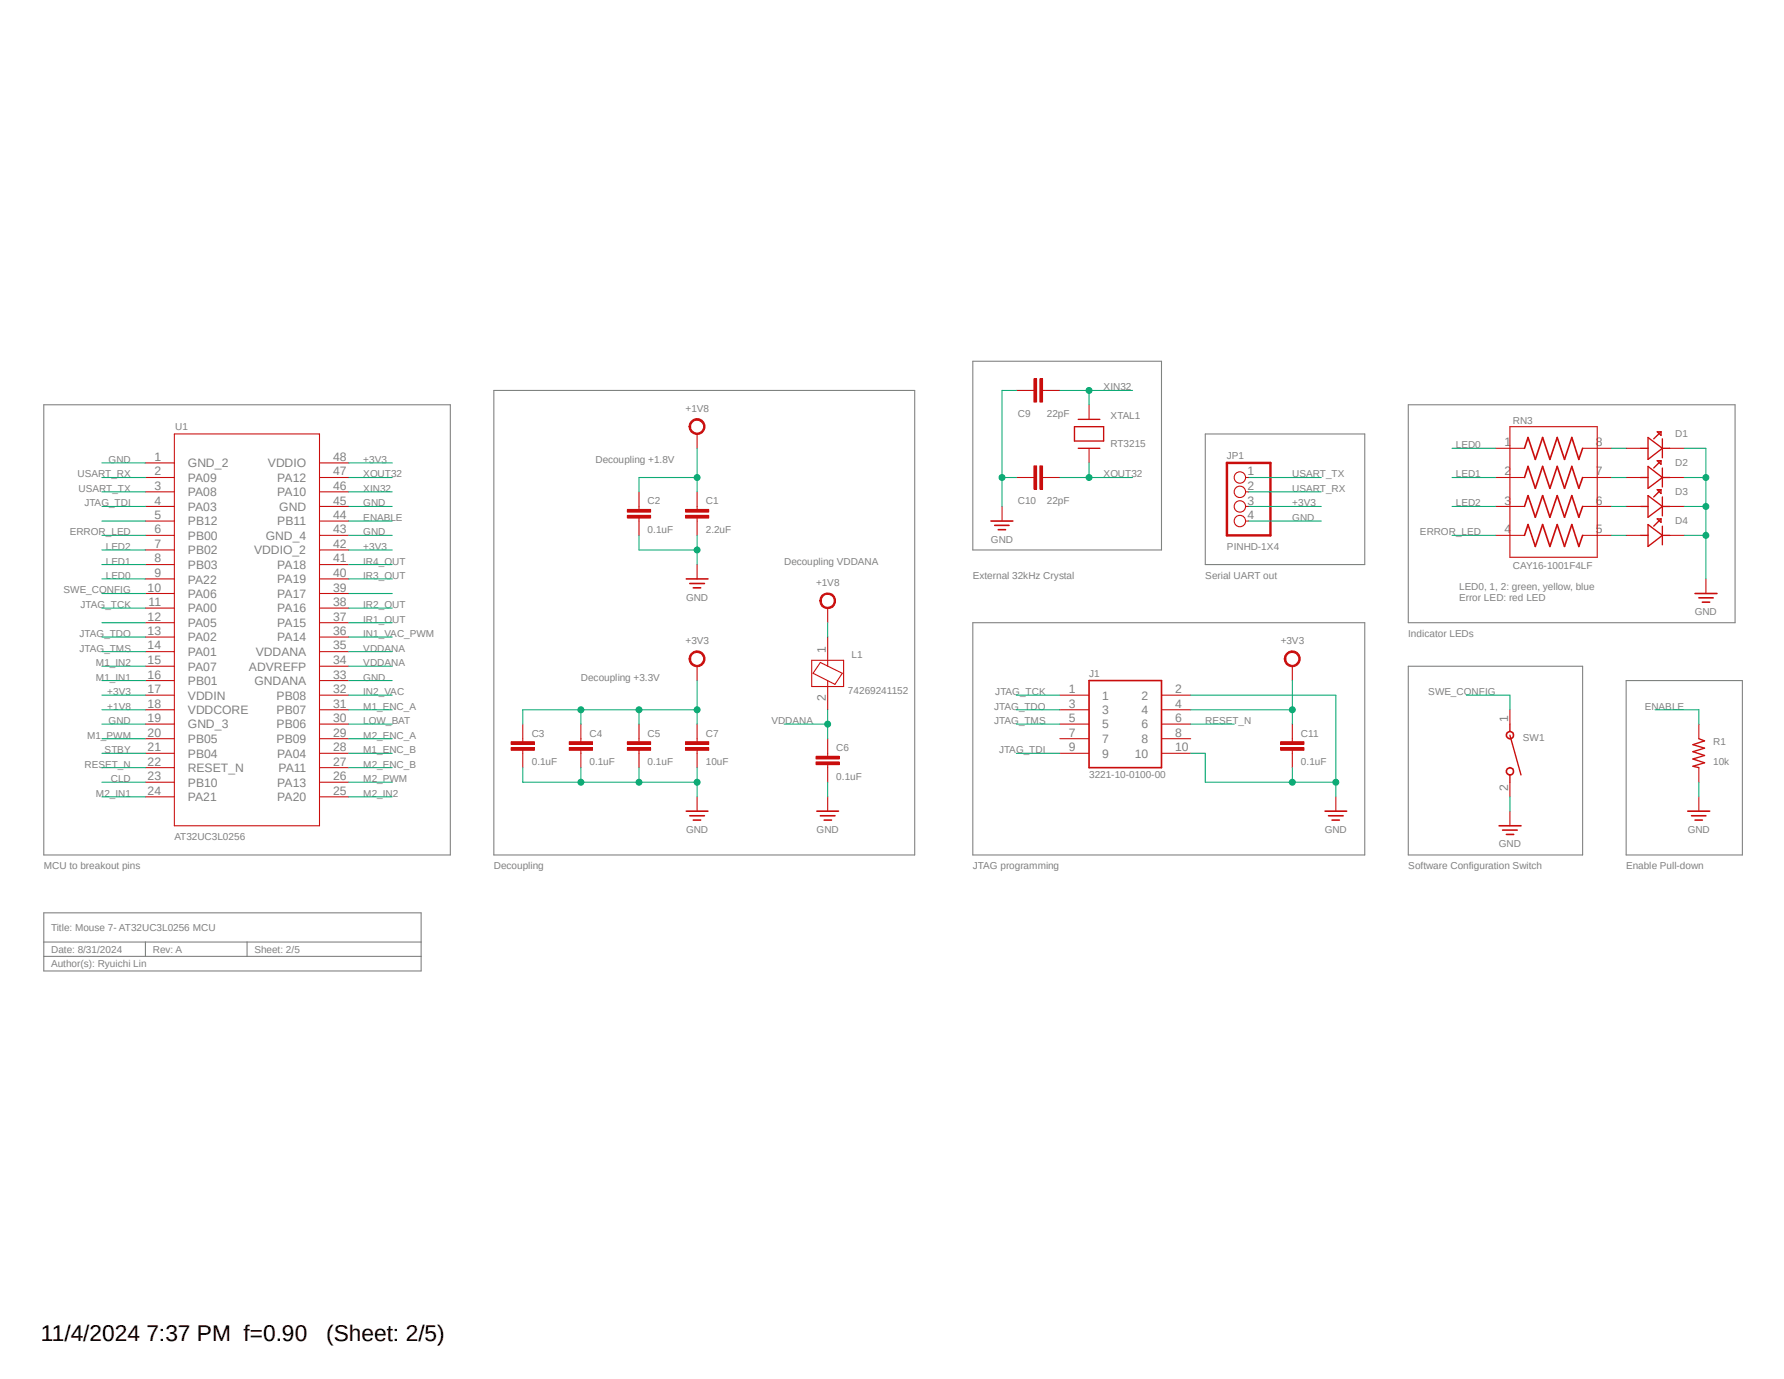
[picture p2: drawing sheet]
<svg xmlns="http://www.w3.org/2000/svg" width="279mm" height="216mm" viewBox="0 0 279 216" stroke-linecap="round" stroke-linejoin="round" font-family="sans-serif">
<path d="M6.4 56.5l266.6 95.6M273 56.5l-266.6 95.6" fill="none" stroke="#fff" stroke-width=".16"/>
<g fill="none" stroke="#808080" stroke-width=".17">
<path d="M152.4 56.6h29.5v29.5h-29.5zM6.9 63.4h63.6v70.5h-63.6zM77.3 61.1h66v72.8h-66zM188.8 67.9h24.9v20.5h-24.9zM220.6 63.4h51.1v34.1h-51.1zM152.4 97.5h61.3v36.4h-61.3zM220.6 104.3h27.3v29.6h-27.3zM254.7 106.6h18.2v27.3h-18.2zM6.9 142.9h59.1v9.1h-59.1zM6.9 147.5h59.1M6.9 149.7h59.1M22.8 147.5v2.2"/>
<path d="M38.7 147.5v2.2"/>
</g>
<g fill="none" stroke="#c90d0c" stroke-width=".17">
<path d="M22.8 72.5h4.5M22.8 74.8h4.5M22.8 77h4.5M22.8 79.3h4.5M27.3 67.9h22.7v61.4h-22.7zM50 72.5h4.6M50 74.8h4.6M50 77h4.6M50 79.3h4.6M22.8 81.6h4.5M22.8 83.8h4.5M22.8 86.1h4.5"/>
<path d="M22.8 88.4h4.5M22.8 90.6h4.5M22.8 92.9h4.5M22.8 95.2h4.5M22.8 97.5h4.5M22.8 99.7h4.5M50 81.6h4.6M50 83.8h4.6M50 86.1h4.6M50 88.4h4.6M50 90.6h4.6M50 92.9h4.6"/>
<path d="M50 95.2h4.6M50 97.5h4.6M50 99.7h4.6M22.8 102h4.5M22.8 104.3h4.5M22.8 106.6h4.5M22.8 108.8h4.5M22.8 111.1h4.5M22.8 113.4h4.5M22.8 115.7h4.5M22.8 117.9h4.5M50 102h4.6"/>
<path d="M50 104.3h4.6M50 106.6h4.6M50 108.8h4.6M50 111.1h4.6M50 113.4h4.6M50 115.7h4.6M50 117.9h4.6M22.8 120.2h4.5M22.8 122.5h4.5M22.8 124.8h4.5M50 120.2h4.6M50 122.5h4.6"/>
<path d="M50 124.8h4.6"/>
</g>
<path d="M108.2 102.3a1.26 1.26 0 0 1 2 .2 1.26 1.26 0 0 1-.7 1.9 1.26 1.26 0 0 1-1.6-1.2h.3a1.01 1.01 0 0 1 1.3-1 1.01 1.01 0 0 1 .5 1.5 1.01 1.01 0 0 1-1.6 .1l-.2-.3v-.3h-.3l.1-.5z" fill-rule="evenodd" fill="#c90d0c"/>
<path d="M108.2 102.3a1.26 1.26 0 0 1 2 .2 1.26 1.26 0 0 1-.7 1.9 1.26 1.26 0 0 1-1.6-1.2h.3a1.01 1.01 0 0 1 1.3-1 1.01 1.01 0 0 1 .5 1.5 1.01 1.01 0 0 1-1.6 .1l-.2-.3v-.3h-.3l.1-.5z" fill="none" stroke="#c90d0c" stroke-width=".16"/>
<path d="M109.2 104.3v2.3" fill="none" stroke="#c90d0c" stroke-width=".17"/>
<path d="M108.2 66a1.26 1.26 0 0 1 2 .2 1.26 1.26 0 0 1-.7 1.8 1.26 1.26 0 0 1-1.6-1.2h.3a1.01 1.01 0 0 1 1.3-1 1.01 1.01 0 0 1 .5 1.6 1.01 1.01 0 0 1-1.6 .1l-.2-.3v-.4h-.3l.1-.5z" fill-rule="evenodd" fill="#c90d0c"/>
<path d="M108.2 66a1.26 1.26 0 0 1 2 .2 1.26 1.26 0 0 1-.7 1.8 1.26 1.26 0 0 1-1.6-1.2h.3a1.01 1.01 0 0 1 1.3-1 1.01 1.01 0 0 1 .5 1.6 1.01 1.01 0 0 1-1.6 .1l-.2-.3v-.4h-.3l.1-.5z" fill="none" stroke="#c90d0c" stroke-width=".16"/>
<path d="M109.2 67.9v2.3" fill="none" stroke="#c90d0c" stroke-width=".17"/>
<path d="M128.7 93.2a1.24 1.24 0 0 1 2 .1 1.24 1.24 0 0 1-.7 1.9 1.24 1.24 0 0 1-1.6-1.1h.2a1.02 1.02 0 0 1 1.4-1 1.02 1.02 0 0 1 .4 1.6 1.02 1.02 0 0 1-1.7-.3l-.1-.3h-.2z" fill-rule="evenodd" fill="#c90d0c"/>
<path d="M128.7 93.2a1.24 1.24 0 0 1 2 .1 1.24 1.24 0 0 1-.7 1.9 1.24 1.24 0 0 1-1.6-1.1h.2a1.02 1.02 0 0 1 1.4-1 1.02 1.02 0 0 1 .4 1.6 1.02 1.02 0 0 1-1.7-.3l-.1-.3h-.2z" fill="none" stroke="#c90d0c" stroke-width=".16"/>
<path d="M156.9 79.3v2.3M109.2 88.4v2.2M129.6 95.2v2.3M109.2 124.8v2.2M129.6 124.8v2.2M209.2 124.8v2.2" fill="none" stroke="#c90d0c" stroke-width=".17"/>
<g fill="none" stroke="#c90d0c" stroke-width=".25">
<path d="M107.5 90.6h3.4M108 91.4h2.3M108.6 92h1.1M155.2 81.6h3.4M155.8 82.3h2.2M156.3 82.9h1.2M107.5 127h3.4M108 127.7h2.3M108.6 128.4h1.1M127.9 127h3.4M128.5 127.7h2.3M129.1 128.4h1.1"/>
<path d="M207.5 127h3.4M208.1 127.7h2.3M208.6 128.4h1.2"/>
</g>
<path d="M201.5 102.3a1.26 1.26 0 0 1 2 .2 1.26 1.26 0 0 1-.8 1.9 1.26 1.26 0 0 1-1.6-1.2h.3a1.01 1.01 0 0 1 1.3-1 1.01 1.01 0 0 1 .5 1.5 1.01 1.01 0 0 1-1.6 .1l-.2-.3v-.3h-.3l.1-.5z" fill-rule="evenodd" fill="#c90d0c"/>
<g fill="none" stroke="#c90d0c" stroke-width=".16">
<path d="M161.9 59.3h.4v3.6h-.4zM162.9 59.3h.4v3.6h-.4zM98.3 79.8h3.6v.4h-3.6zM107.4 79.8h3.6v.4h-3.6zM161.9 72.9h.4v3.7h-.4zM162.9 72.9h.4v3.7h-.4zM98.3 80.7h3.6v.4h-3.6zM107.4 80.7h3.6v.4h-3.6zM80.1 117.1h3.6v.4h-3.6zM80.1 116.1h3.6v.4h-3.6zM89.2 117.1h3.6v.4h-3.6zM89.2 116.1h3.6v.4h-3.6z"/>
<path d="M98.3 117.1h3.6v.4h-3.6zM98.3 116.1h3.6v.4h-3.6zM107.4 117.1h3.6v.4h-3.6zM107.4 116.1h3.6v.4h-3.6zM127.8 119.3h3.6v.4h-3.6zM127.8 118.4h3.6v.4h-3.6zM200.6 117.1h3.6v.4h-3.6zM200.6 116.1h3.6v.4h-3.6zM201.5 102.3a1.26 1.26 0 0 1 2 .2 1.26 1.26 0 0 1-.8 1.9 1.26 1.26 0 0 1-1.6-1.2h.3a1.01 1.01 0 0 1 1.3-1 1.01 1.01 0 0 1 .5 1.5 1.01 1.01 0 0 1-1.6 .1l-.2-.3v-.3h-.3l.1-.5z"/>
</g>
<g fill="none" stroke="#c90d0c" stroke-width=".17">
<path d="M100.1 77v2.8M109.2 77v2.8M159.2 74.8h2.7M159.2 61.1h2.7M163.3 74.8h2.7M163.3 61.1h2.7M170.6 63.4v2.3M170.6 70.2v2.3M195.1 74.8h.5M195.1 79.3h.5M195.1 77h.5M234.2 70.2h4.6"/>
<path d="M234.2 74.8h4.6M234.2 79.3h4.6M236.5 66.8h13.6v20.4h-13.6zM247.9 70.2h4.5M247.9 74.8h4.5M247.9 79.3h4.5M254.7 70.2h2.3M254.7 74.8h2.3M254.7 79.3h2.3M261.5 70.2h2.3M261.5 74.8h2.3M261.5 79.3h2.3"/>
<path d="M100.1 81.1v2.7M109.2 81.1v2.7M129.6 99.7v4.6M195.1 81.6h.5M234.2 83.8h4.6M247.9 83.8h4.5M254.7 83.8h2.3M261.5 83.8h2.3M267.2 90.6v2.3M81.9 113.4v2.7M81.9 117.5v2.7M91 113.4v2.7"/>
<path d="M91 117.5v2.7M100.1 113.4v2.7M100.1 117.5v2.7M109.2 113.4v2.7M109.2 117.5v2.7M127.1 103.4h5v4.1h-5zM128.5 103.7l3.4 1.7-1.1 1.7-3.5-1.7zM129.6 106.6v4.5M129.6 115.7v2.7M129.6 119.8v2.7M166 108.8h4.6M166 111.1h4.6"/>
<path d="M166 113.4h4.6M166 115.7h4.6M166 117.9h4.6M181.9 108.8h4.6M181.9 111.1h4.6M181.9 113.4h4.6M181.9 115.7h4.6M181.9 117.9h4.6M202.4 104.3v2.3M202.4 113.4v2.7M202.4 117.5v2.7M236.5 111.1v2.3"/>
<path d="M266.1 113.4v2.3M236.5 122.5v2.3M236.5 127v2.3M266.1 120.2v2.3M266.1 124.8v2.2"/>
<circle cx="194.2" cy="74.8" r=".89"/>
<circle cx="194.2" cy="77" r=".89"/>
<circle cx="194.2" cy="79.3" r=".89"/>
<circle cx="194.2" cy="81.6" r=".89"/>
</g>
<g fill="none" stroke="#c90d0c" stroke-width=".25">
<path d="M238.8 74.8l.5-1.8 1.2 3.5 1.1-3.5 1.1 3.5 1.2-3.5 1.1 3.5 1.2-3.5 1.1 3.5 .6-1.7M238.8 70.2l.5-1.7 1.2 3.4 1.1-3.4 1.1 3.4 1.2-3.4 1.1 3.4 1.2-3.4 1.1 3.4 .6-1.7M238.8 79.3l.5-1.7 1.2 3.4 1.1-3.4 1.1 3.4 1.2-3.4 1.1 3.4 1.2-3.4 1.1 3.4 .6-1.7M238.8 83.8l.5-1.7 1.2 3.5 1.1-3.5 1.1 3.5 1.2-3.5 1.1 3.5 1.2-3.5 1.1 3.5 .6-1.8M265.5 92.9h3.4M266.1 93.6h2.2M266.6 94.3h1.2M170.6 106.6h11.3v13.6h-11.3zM234.8 129.3h3.4M235.3 130h2.3M235.9 130.6h1.2M264.3 127h3.5"/>
<path d="M264.9 127.7h2.3M265.5 128.4h1.1"/>
<circle cx="236.5" cy="115.1" r=".56"/>
<circle cx="236.5" cy="120.8" r=".58"/>
</g>
<g fill="none" stroke="#c90d0c" stroke-width=".21">
<path d="M168.3 66.8h4.5v2.2h-4.5zM168.9 65.7h3.4M168.9 70.2h3.4M257 70.2h1.1M257 74.8h1.1M257 79.3h1.1M258.1 68.5l2.2 1.7-2.2 1.7zM258.1 73l2.2 1.8-2.2 1.7zM258.1 77.6l2.2 1.7-2.2 1.7zM259.5 67.6h.6v.6zM259.5 72.1h.6v.6zM259.5 76.7h.6v.6z"/>
<path d="M260.1 67.6l-1.1 1.1M260.1 72.1l-1.1 1.2M260.1 76.7l-1.1 1.1M260.3 70.2h1.2M260.3 68.7v3M260.3 73.3v2.9M260.3 77.8v3M260.3 74.8h1.2M260.3 79.3h1.2M257 83.8h1.1M258.1 82.1l2.2 1.7-2.2 1.8zM259.5 81.2h.6v.6z"/>
<path d="M260.1 81.2l-1.1 1.2M260.3 82.4v2.9M260.3 83.8h1.2M236.5 113.4v1.1M236.5 115.1l1.7 6.2M266.1 115.7l.9 .3-1.9 .6 1.9 .5-1.9 .6 1.9 .6-1.9 .5 1.9 .6-1.9 .6 1 .2M236.5 121.3v1.2"/>
</g>
<path d="M192.2 72.5h6.8v11.3h-6.8z" fill="none" stroke="#c90d0c" stroke-width=".38"/>
<g fill="none" stroke="#c90d0c" stroke-width=".42">
<path d="M162.1 59.3v3.6M163.1 59.3v3.6M98.3 80h3.6M107.4 80h3.6M162.1 72.9v3.7M163.1 72.9v3.7M98.3 80.9h3.6M107.4 80.9h3.6M80.1 117.3h3.6M80.1 116.3h3.6M89.2 117.3h3.6M89.2 116.3h3.6"/>
<path d="M98.3 117.3h3.6M98.3 116.3h3.6M107.4 117.3h3.6M107.4 116.3h3.6M127.8 119.5h3.6M127.8 118.6h3.6M200.6 117.3h3.6M200.6 116.3h3.6"/>
</g>
<g fill="none" stroke="#0dab76" stroke-width=".17">
<path d="M16 74.8h6.8M16 77h6.8M16 79.3h6.8M54.6 74.8h6.8M166 74.8h11.4M170.6 72.5v2.3M195.6 74.8h11.3M195.6 77h11.3M16 95.2h6.8M16 99.7h6.8M16 102h6.8M159.2 117.9h6.8"/>
<path d="M159.2 108.8h6.8M159.2 111.1h6.8M159.2 113.4h6.8M186.5 113.4h6.8M16 120.2h6.8"/>
</g>
<circle cx="170.6" cy="74.8" r=".46" fill="#0dab76"/>
<circle cx="170.6" cy="74.8" r=".46" fill="none" stroke="#0dab76" stroke-width=".16"/>
<path d="M16 72.5h6.8M54.6 79.3h6.8M54.6 83.8h6.8M100.1 83.8v2.3h9.1M109.2 83.8v4.6M16 113.4h6.8M54.6 106.6h6.8M129.6 122.5v2.3" fill="none" stroke="#0dab76" stroke-width=".17"/>
<circle cx="109.2" cy="86.1" r=".46" fill="#0dab76"/>
<circle cx="109.2" cy="86.1" r=".46" fill="none" stroke="#0dab76" stroke-width=".16"/>
<path d="M81.9 120.2v2.3h27.3v-2.3M91 120.2v2.3" fill="none" stroke="#0dab76" stroke-width=".17"/>
<circle cx="91" cy="122.5" r=".46" fill="#0dab76"/>
<circle cx="91" cy="122.5" r=".46" fill="none" stroke="#0dab76" stroke-width=".16"/>
<path d="M100.1 120.2v2.3" fill="none" stroke="#0dab76" stroke-width=".17"/>
<circle cx="100.1" cy="122.5" r=".46" fill="#0dab76"/>
<circle cx="100.1" cy="122.5" r=".46" fill="none" stroke="#0dab76" stroke-width=".16"/>
<path d="M109.2 122.5v2.3" fill="none" stroke="#0dab76" stroke-width=".17"/>
<circle cx="109.2" cy="122.5" r=".46" fill="#0dab76"/>
<circle cx="109.2" cy="122.5" r=".46" fill="none" stroke="#0dab76" stroke-width=".16"/>
<path d="M159.2 61.1h-2.3v13.7h2.3" fill="none" stroke="#0dab76" stroke-width=".17"/>
<circle cx="156.9" cy="74.8" r=".46" fill="#0dab76"/>
<circle cx="156.9" cy="74.8" r=".46" fill="none" stroke="#0dab76" stroke-width=".16"/>
<path d="M156.9 74.8v4.5M186.5 108.8h22.7v16M186.5 117.9h2.3v4.6h20.4M202.4 120.2v2.3" fill="none" stroke="#0dab76" stroke-width=".17"/>
<circle cx="209.2" cy="122.5" r=".46" fill="#0dab76"/>
<circle cx="209.2" cy="122.5" r=".46" fill="none" stroke="#0dab76" stroke-width=".16"/>
<circle cx="202.4" cy="122.5" r=".46" fill="#0dab76"/>
<circle cx="202.4" cy="122.5" r=".46" fill="none" stroke="#0dab76" stroke-width=".16"/>
<path d="M263.8 74.8h3.4M263.8 70.2h3.4v20.4M263.8 79.3h3.4M263.8 83.8h3.4" fill="none" stroke="#0dab76" stroke-width=".17"/>
<circle cx="267.2" cy="74.8" r=".46" fill="#0dab76"/>
<circle cx="267.2" cy="74.8" r=".46" fill="none" stroke="#0dab76" stroke-width=".16"/>
<circle cx="267.2" cy="79.3" r=".46" fill="#0dab76"/>
<circle cx="267.2" cy="79.3" r=".46" fill="none" stroke="#0dab76" stroke-width=".16"/>
<circle cx="267.2" cy="83.8" r=".46" fill="#0dab76"/>
<circle cx="267.2" cy="83.8" r=".46" fill="none" stroke="#0dab76" stroke-width=".16"/>
<path d="M195.6 81.6h11.3M54.6 102h6.8M54.6 104.3h6.8M129.6 111.1v4.6M236.5 124.8v2.2M266.1 122.5v2.3" fill="none" stroke="#0dab76" stroke-width=".17"/>
<circle cx="129.6" cy="113.4" r=".46" fill="#0dab76"/>
<circle cx="129.6" cy="113.4" r=".46" fill="none" stroke="#0dab76" stroke-width=".16"/>
<path d="M54.6 77h6.8M166 61.1h11.4M170.6 61.1v2.3M122.8 113.4h6.8" fill="none" stroke="#0dab76" stroke-width=".17"/>
<circle cx="170.6" cy="61.1" r=".46" fill="#0dab76"/>
<circle cx="170.6" cy="61.1" r=".46" fill="none" stroke="#0dab76" stroke-width=".16"/>
<g fill="none" stroke="#0dab76" stroke-width=".17">
<path d="M227.4 70.2h6.8M227.4 74.8h6.8M227.4 79.3h6.8M252.4 70.2h2.3M252.4 74.8h2.3M252.4 79.3h2.3M16 81.6h6.8M16 92.9h6.8M16 97.5h6.8M16 83.8h6.8M16 90.6h6.8M16 88.4h6.8"/>
<path d="M16 86.1h6.8M54.6 81.6h6.8M54.6 92.9h6.8M54.6 97.5h6.8M54.6 90.6h6.8M54.6 88.4h6.8M54.6 95.2h6.8M54.6 99.7h6.8M227.4 83.8h6.8M252.4 83.8h2.3M16 104.3h6.8M16 106.6h6.8"/>
<path d="M16 115.7h6.8M16 117.9h6.8M54.6 108.8h6.8M54.6 115.7h6.8M54.6 111.1h6.8M54.6 113.4h6.8M54.6 117.9h6.8M109.2 106.6v6.8M229.7 108.8h6.8v2.3M259.2 111.1h6.9v2.3M16 122.5h6.8M16 124.8h6.8"/>
<path d="M54.6 122.5h6.8M54.6 120.2h6.8M54.6 124.8h6.8"/>
</g>
<circle cx="109.2" cy="111.1" r=".46" fill="#0dab76"/>
<circle cx="109.2" cy="111.1" r=".46" fill="none" stroke="#0dab76" stroke-width=".16"/>
<path d="M91 111.1v2.3M109.2 111.1h-27.3v2.3" fill="none" stroke="#0dab76" stroke-width=".17"/>
<circle cx="91" cy="111.1" r=".46" fill="#0dab76"/>
<circle cx="91" cy="111.1" r=".46" fill="none" stroke="#0dab76" stroke-width=".16"/>
<path d="M100.1 111.1v2.3" fill="none" stroke="#0dab76" stroke-width=".17"/>
<circle cx="100.1" cy="111.1" r=".46" fill="#0dab76"/>
<circle cx="100.1" cy="111.1" r=".46" fill="none" stroke="#0dab76" stroke-width=".16"/>
<path d="M186.5 111.1h15.9M202.4 106.6v6.8" fill="none" stroke="#0dab76" stroke-width=".17"/>
<circle cx="202.4" cy="111.1" r=".46" fill="#0dab76"/>
<circle cx="202.4" cy="111.1" r=".46" fill="none" stroke="#0dab76" stroke-width=".16"/>
<path d="M54.6 72.5h6.8M109.2 70.2v6.8M109.2 74.8h-9.1v2.2M195.6 79.3h11.3M54.6 86.1h6.8M16 108.8h6.8" fill="none" stroke="#0dab76" stroke-width=".17"/>
<circle cx="109.2" cy="74.8" r=".46" fill="#0dab76"/>
<circle cx="109.2" cy="74.8" r=".46" fill="none" stroke="#0dab76" stroke-width=".16"/>
<path d="M129.6 97.5v2.2M16 111.1h6.8" fill="none" stroke="#0dab76" stroke-width=".17"/>
<g font-size="3.6">
<text x="6.4" y="209.9">11/4/2024 7:37 PM f=0.90</text>
<text x="51.1" y="209.9">(Sheet: 2/5)</text>
</g>
<g font-size="1.9" fill="#808080">
<text x="235.6" y="69.9">1</text>
<text x="249.9" y="69.9">8</text>
<text x="24.2" y="72.2">1</text>
<text x="24.2" y="74.4">2</text>
<text x="24.2" y="76.7">3</text>
<text x="29.4" y="73.2">GND_2</text>
<text x="29.4" y="75.4">PA09</text>
<text x="29.4" y="77.7">PA08</text>
<text x="42" y="73.2">VDDIO</text>
<text x="43.4" y="77.7">PA10</text>
<text x="43.4" y="75.4">PA12</text>
<text x="52.2" y="76.7">46</text>
<text x="52.2" y="74.4">47</text>
<text x="52.2" y="72.2">48</text>
<text x="195.4" y="74.4">1</text>
<text x="195.4" y="76.7">2</text>
<text x="235.6" y="74.4">2</text>
<text x="249.9" y="74.4">7</text>
<text x="24.2" y="79">4</text>
<text x="24.2" y="81.2">5</text>
<text x="24.2" y="83.5">6</text>
<text x="29.4" y="80">PA03</text>
<text x="29.4" y="82.3">PB12</text>
<text x="43.4" y="82.3">PB11</text>
<text x="43.7" y="80">GND</text>
<text x="52.2" y="83.5">43</text>
<text x="52.2" y="81.2">44</text>
<text x="52.2" y="79">45</text>
<text x="195.4" y="79">3</text>
<text x="195.4" y="81.2">4</text>
<text x="235.6" y="79">3</text>
<text x="235.6" y="83.5">4</text>
<text x="249.9" y="83.5">5</text>
<text x="249.9" y="79">6</text>
<text x="24.2" y="85.8">7</text>
<text x="24.2" y="88.1">8</text>
<text x="29.4" y="84.5">PB00</text>
<text x="29.4" y="86.8">PB02</text>
<text x="29.4" y="89.1">PB03</text>
<text x="39.8" y="86.8">VDDIO_2</text>
<text x="41.6" y="84.5">GND_4</text>
<text x="43.4" y="89.1">PA18</text>
<text x="52.2" y="88.1">41</text>
<text x="52.2" y="85.8">42</text>
<text x="23.1" y="92.6">10</text>
<text x="23.2" y="94.9">11</text>
<text x="24.2" y="90.3">9</text>
<text x="29.4" y="91.4">PA22</text>
<text x="29.4" y="93.6">PA06</text>
<text x="29.4" y="95.9">PA00</text>
<text x="43.4" y="95.9">PA16</text>
<text x="43.4" y="93.6">PA17</text>
<text x="43.4" y="91.3">PA19</text>
<text x="52.2" y="94.9">38</text>
<text x="52.2" y="92.6">39</text>
<text x="52.2" y="90.3">40</text>
<text x="23.1" y="97.2">12</text>
<text x="23.1" y="99.4">13</text>
<text x="23.1" y="101.7">14</text>
<text x="29.4" y="98.2">PA05</text>
<text x="29.4" y="100.4">PA02</text>
<text x="43.4" y="100.4">PA14</text>
<text x="43.4" y="98.1">PA15</text>
<text x="52.2" y="101.7">35</text>
<text x="52.2" y="99.4">36</text>
<text x="52.2" y="97.2">37</text>
<text x="23.1" y="104">15</text>
<text x="23.1" y="106.3">16</text>
<text x="29.4" y="102.7">PA01</text>
<text x="29.4" y="105">PA07</text>
<text x="29.4" y="107.2">PB01</text>
<text x="39" y="105">ADVREFP</text>
<text x="39.8" y="107.2">GNDANA</text>
<text x="40" y="102.7">VDDANA</text>
<text x="52.2" y="106.3">33</text>
<text x="52.2" y="104">34</text>
<text x="129.3" y="102.2" transform="rotate(-90 129.3 102.2)">1</text>
<text x="23.1" y="108.5">17</text>
<text x="23.1" y="110.8">18</text>
<text x="23.1" y="113.1">19</text>
<text x="29.4" y="109.5">VDDIN</text>
<text x="29.4" y="111.8">VDDCORE</text>
<text x="43.3" y="111.8">PB07</text>
<text x="43.3" y="109.5">PB08</text>
<text x="52.2" y="113.1">30</text>
<text x="52.2" y="110.8">31</text>
<text x="52.2" y="108.5">32</text>
<text x="129.3" y="109.7" transform="rotate(-90 129.3 109.7)">2</text>
<text x="167.4" y="108.5">1</text>
<text x="167.4" y="110.8">3</text>
<text x="167.4" y="113.1">5</text>
<text x="172.6" y="109.5">1</text>
<text x="172.6" y="111.8">3</text>
<text x="178.8" y="109.5">2</text>
<text x="178.8" y="111.8">4</text>
<text x="184" y="108.5">2</text>
<text x="184" y="110.8">4</text>
<text x="184" y="113.1">6</text>
<text x="236.2" y="113.1" transform="rotate(-90 236.2 113.1)">1</text>
<text x="23.1" y="115.4">20</text>
<text x="23.1" y="117.6">21</text>
<text x="23.1" y="119.9">22</text>
<text x="29.4" y="114">GND_3</text>
<text x="29.4" y="116.3">PB05</text>
<text x="29.4" y="118.6">PB04</text>
<text x="43.3" y="116.3">PB09</text>
<text x="43.3" y="114">PB06</text>
<text x="43.4" y="118.6">PA04</text>
<text x="52.2" y="119.9">27</text>
<text x="52.2" y="117.6">28</text>
<text x="52.2" y="115.4">29</text>
<text x="167.4" y="115.4">7</text>
<text x="167.4" y="117.6">9</text>
<text x="172.6" y="114">5</text>
<text x="172.6" y="116.3">7</text>
<text x="172.6" y="118.6">9</text>
<text x="177.7" y="118.6">10</text>
<text x="178.8" y="114">6</text>
<text x="178.8" y="116.3">8</text>
<text x="184" y="115.4">8</text>
<text x="184" y="117.6">10</text>
<text x="23.1" y="122.2">23</text>
<text x="23.1" y="124.4">24</text>
<text x="29.4" y="120.9">RESET_N</text>
<text x="29.4" y="123.1">PB10</text>
<text x="29.4" y="125.4">PA21</text>
<text x="43.4" y="125.4">PA20</text>
<text x="43.4" y="123.1">PA13</text>
<text x="43.6" y="120.9">PA11</text>
<text x="52.2" y="124.4">25</text>
<text x="52.2" y="122.2">26</text>
<text x="236.2" y="123.9" transform="rotate(-90 236.2 123.9)">2</text>
</g>
<g font-size="1.6" fill="#808080">
<text x="107.4" y="64.5">+1V8</text>
<text x="159.4" y="65.3">C9</text>
<text x="164" y="65.3">22pF</text>
<text x="172.8" y="61.1">XIN32</text>
<text x="173.9" y="65.5">XTAL1</text>
<text x="27.4" y="67.3">U1</text>
<text x="173.9" y="70.1">RT3215</text>
<text x="192.1" y="71.9">JP1</text>
<text x="228" y="70.2">LED0</text>
<text x="236.9" y="66.3">RN3</text>
<text x="262.4" y="68.5">D1</text>
<text x="12.1" y="74.8">USART_RX</text>
<text x="12.3" y="77">USART_TX</text>
<text x="17" y="72.5">GND</text>
<text x="56.9" y="74.8">XOUT32</text>
<text x="56.9" y="77">XIN32</text>
<text x="56.9" y="72.5">+3V3</text>
<text x="93.3" y="72.5">Decoupling +1.8V</text>
<text x="172.8" y="74.8">XOUT32</text>
<text x="202.4" y="77">USART_RX</text>
<text x="202.4" y="74.8">USART_TX</text>
<text x="228" y="74.8">LED1</text>
<text x="262.4" y="73">D2</text>
<text x="262.4" y="77.6">D3</text>
<text x="10.9" y="83.8">ERROR_LED</text>
<text x="13.2" y="79.3">JTAG_TDI</text>
<text x="56.9" y="79.3">GND</text>
<text x="56.9" y="83.8">GND</text>
<text x="56.9" y="81.6">ENABLE</text>
<text x="101.4" y="83.5">0.1uF</text>
<text x="101.4" y="78.9">C2</text>
<text x="110.5" y="83.5">2.2uF</text>
<text x="110.5" y="78.9">C1</text>
<text x="159.4" y="78.9">C10</text>
<text x="164" y="78.9">22pF</text>
<text x="202.4" y="81.6">GND</text>
<text x="202.4" y="79.3">+3V3</text>
<text x="222.4" y="83.8">ERROR_LED</text>
<text x="228" y="79.3">LED2</text>
<text x="262.4" y="82.1">D4</text>
<text x="16.6" y="88.4">LED1</text>
<text x="16.6" y="86.1">LED2</text>
<text x="56.9" y="88.4">IR4_OUT</text>
<text x="56.9" y="86.1">+3V3</text>
<text x="122.8" y="88.4">Decoupling VDDANA</text>
<text x="155.2" y="85">GND</text>
<text x="192.1" y="86.1">PINHD-1X4</text>
<text x="236.9" y="89.1">CAY16-1001F4LF</text>
<text x="9.9" y="92.9">SWE_CONFIG</text>
<text x="12.6" y="95.2">JTAG_TCK</text>
<text x="16.6" y="90.7">LED0</text>
<text x="56.9" y="90.7">IR3_OUT</text>
<text x="56.9" y="95.2">IR2_OUT</text>
<text x="107.4" y="94.1">GND</text>
<text x="127.8" y="91.8">+1V8</text>
<text x="152.4" y="90.7">External 32kHz Crystal</text>
<text x="188.8" y="90.7">Serial UART out</text>
<text x="228.5" y="92.4">LED0, 1, 2: green, yellow, blue</text>
<text x="228.5" y="94.1">Error LED: red LED</text>
<text x="12.4" y="99.7">JTAG_TDO</text>
<text x="56.9" y="97.5">IR1_OUT</text>
<text x="56.9" y="99.7">IN1_VAC_PWM</text>
<text x="107.4" y="100.9">+3V3</text>
<text x="200.6" y="100.9">+3V3</text>
<text x="220.6" y="99.7">Indicator LEDs</text>
<text x="265.4" y="96.3">GND</text>
<text x="12.4" y="102">JTAG_TMS</text>
<text x="15" y="104.3">M1_IN2</text>
<text x="15" y="106.6">M1_IN1</text>
<text x="56.9" y="106.6">GND</text>
<text x="56.9" y="102">VDDANA</text>
<text x="56.9" y="104.3">VDDANA</text>
<text x="91" y="106.6">Decoupling +3.3V</text>
<text x="133.3" y="103">L1</text>
<text x="170.6" y="106">J1</text>
<text x="16.8" y="108.8">+3V3</text>
<text x="16.8" y="111.1">+1V8</text>
<text x="17" y="113.4">GND</text>
<text x="56.9" y="113.4">LOW_BAT</text>
<text x="56.9" y="111.1">M1_ENC_A</text>
<text x="56.9" y="108.8">IN2_VAC</text>
<text x="120.8" y="113.4">VDDANA</text>
<text x="132.8" y="108.6">74269241152</text>
<text x="155.7" y="111.1">JTAG_TDO</text>
<text x="155.7" y="113.4">JTAG_TMS</text>
<text x="155.9" y="108.8">JTAG_TCK</text>
<text x="188.8" y="113.4">RESET_N</text>
<text x="223.7" y="108.8">SWE_CONFIG</text>
<text x="257.6" y="111.1">ENABLE</text>
<text x="13.6" y="115.7">M1_PWM</text>
<text x="16.4" y="117.9">STBY</text>
<text x="56.9" y="117.9">M1_ENC_B</text>
<text x="56.9" y="115.7">M2_ENC_A</text>
<text x="83.3" y="119.8">0.1uF</text>
<text x="83.3" y="115.3">C3</text>
<text x="92.3" y="119.8">0.1uF</text>
<text x="92.3" y="115.3">C4</text>
<text x="101.4" y="119.8">0.1uF</text>
<text x="101.4" y="115.3">C5</text>
<text x="110.5" y="119.8">10uF</text>
<text x="110.5" y="115.3">C7</text>
<text x="131" y="117.6">C6</text>
<text x="156.5" y="117.9">JTAG_TDI</text>
<text x="203.7" y="119.8">0.1uF</text>
<text x="203.7" y="115.3">C11</text>
<text x="238.5" y="116.1">SW1</text>
<text x="268.3" y="119.8">10k</text>
<text x="268.3" y="116.6">R1</text>
<text x="13.3" y="120.2">RESET_N</text>
<text x="15" y="124.8">M2_IN1</text>
<text x="17.4" y="122.5">CLD</text>
<text x="56.9" y="122.5">M2_PWM</text>
<text x="56.9" y="120.2">M2_ENC_B</text>
<text x="56.9" y="124.8">M2_IN2</text>
<text x="131" y="122.1">0.1uF</text>
<text x="170.6" y="121.9">3221-10-0100-00</text>
<text x="27.3" y="131.6">AT32UC3L0256</text>
<text x="107.4" y="130.4">GND</text>
<text x="127.9" y="130.4">GND</text>
<text x="207.5" y="130.4">GND</text>
<text x="264.3" y="130.4">GND</text>
<text x="6.9" y="136.1">MCU to breakout pins</text>
<text x="77.3" y="136.1">Decoupling</text>
<text x="152.4" y="136.1">JTAG programming</text>
<text x="220.6" y="136.1">Software Configuration Switch</text>
<text x="234.7" y="132.7">GND</text>
<text x="254.7" y="136.1">Enable Pull-down</text>
<text x="8" y="149.2">Date: 8/31/2024</text>
<text x="8" y="145.8">Title: Mouse 7- AT32UC3L0256 MCU</text>
<text x="23.9" y="149.2">Rev: A</text>
<text x="39.8" y="149.2">Sheet: 2/5</text>
<text x="8" y="151.4">Author(s): Ryuichi Lin</text>
</g>
</svg>
